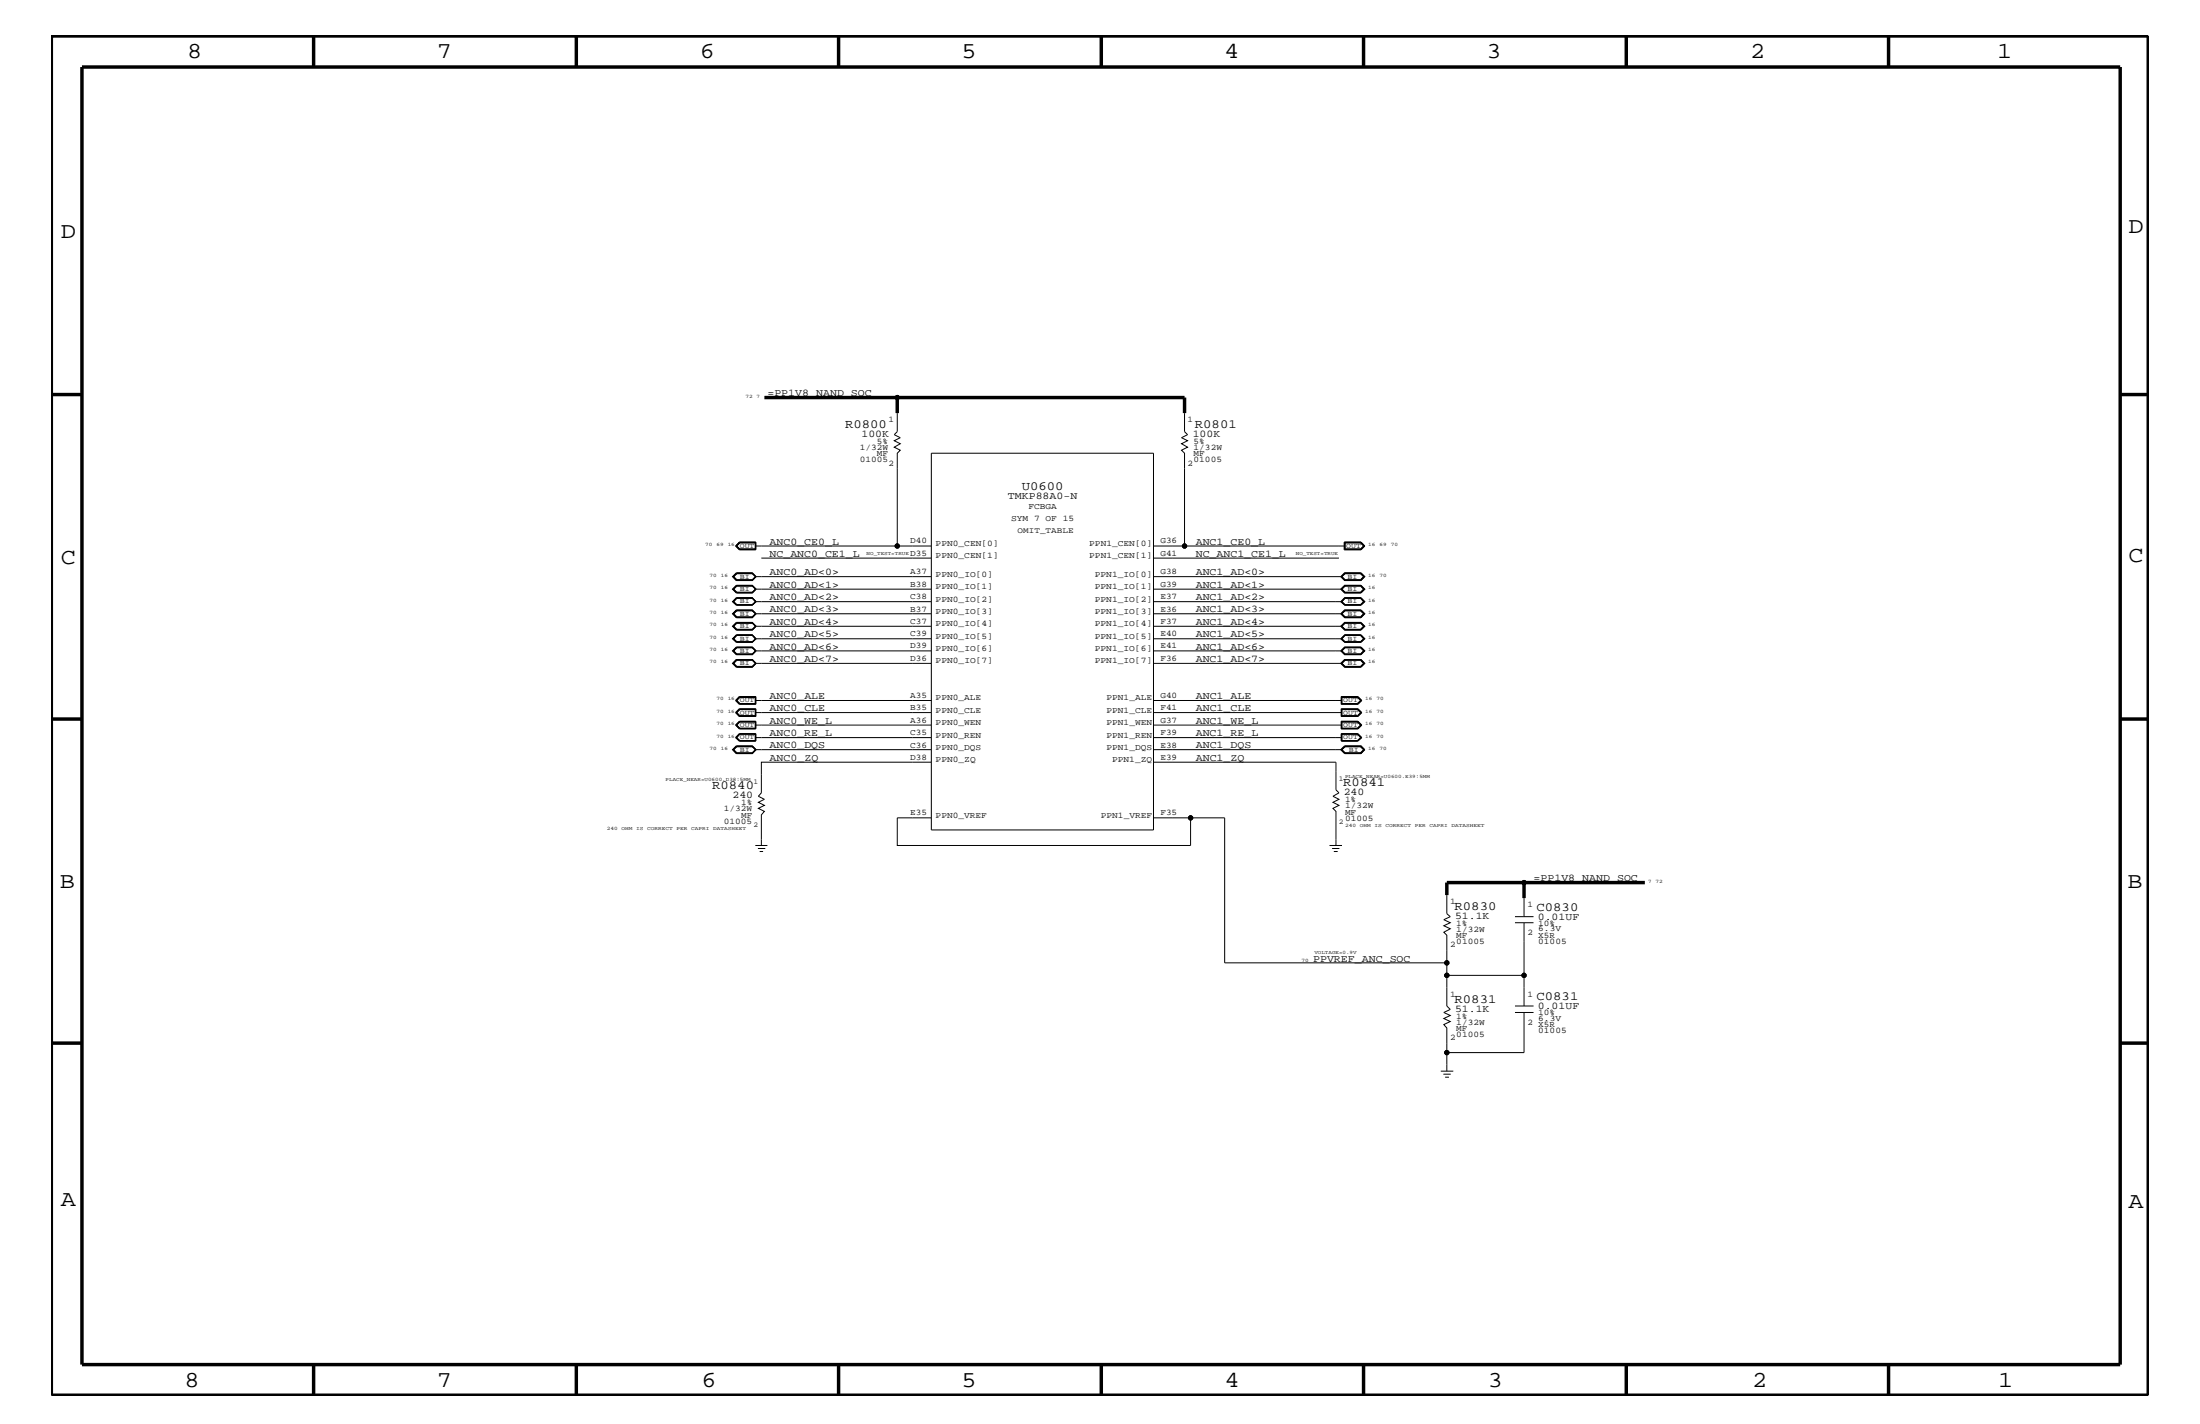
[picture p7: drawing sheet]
<svg xmlns="http://www.w3.org/2000/svg" width="432mm" height="279mm" viewBox="0 0 432 279" stroke-linecap="round" stroke-linejoin="round" font-family="sans-serif">
<g fill="none" stroke="#000" stroke-width=".2">
<path d="M176.1 81.1v3.6l-.6 .6 1.2 .6-1.2 .6 1.2 .6-1.2 .6 1.2 .6-.6 .6v18.2h6.7M182.8 88.9h43.6v73.9h-43.6zM232.5 81.1v3.6l.6 .6-1.2 .6 1.2 .6-1.2 .6 1.2 .6-1.2 .6 .6 .6v18.2h-6.1M143.8 115.6l.7-.8h3.2l.7 .8-.7 .8h-3.2zM143.9 115.6l.7-.7h3.1l.6 .7-.6 .7h-3.1zM144.4 107.1l.7-.7h3.2v1.5h-3.2zM144.5 112.4h3.2l.7 .7-.7 .8h-3.2l-.7-.8zM144.5 114.9h3.2l.6 .7-.6 .7h-3.2l-.7-.7zM144.5 117.3h3.2l.6 .8M144.5 117.3h3.2l.7 .8-.7 .6h-3.2M144.5 117.3l-.7 .8 .7 .6M144.5 119.7h3.2l.7 .7-.7 .8h-3.2l-.7-.8z"/>
<path d="M144.5 107.1l.7-.6h3.1v1.2h-3.1zM144.6 112.6h3.1l.6 .5h34.5M144.6 112.6l-.6 .5 .6 .6h3.1l.6-.6M144.6 112.6h3.1l.6 .5M144.6 112.6l-.7 .5 .7 .7h3.1l.6-.7M144.6 117.4h3.1l.6 .7h34.5M144.6 117.4h3.1l.6 .7M144.6 117.4l-.7 .7 .7 .5M144.6 117.4l-.6 .7 .6 .5M144.6 119.8h3.1l.6 .6h34.5M144.6 119.8l-.6 .6 .6 .6h3.1l.6-.6M144.6 119.8h3.1l.6 .6"/>
<path d="M144.6 119.8l-.7 .6 .7 .7h3.1l.6-.7M145.1 106.4l-.7 .7 .7 .7h3.2M148.3 106.5h-3.1l-.6 .6 .6 .6M148.3 115.6l-.6 .6h-3.1l-.6-.6 .6-.6h3.1l.6 .6h34.5M148.3 118.1l-.6 .5h-3.1M148.3 107.1h27.8M148.3 113.1l-.6-.6h-3.2l-.7 .6 .7 .8M148.3 113.1l-.6 .8h-3.2M148.3 118.1l-.6 .6h-3.2M149.4 109.5h33.4M226.4 115.6h37l.6-.6h3l.6 .6-.6 .6h-3l-.6-.6M226.4 109.5h36.4"/>
<path d="M232.5 107.1h31.5M263.1 115.6l.8-.8h3.2l.8 .8-.8 .8h-3.2zM263.2 113.1l.8-.6h3.1l.7 .6-.7 .8h-3.1zM263.2 115.6l.8-.7h3.1l.7 .7-.7 .7h-3.1zM263.3 113.1l.7-.5h3l.7 .5-.7 .7h-3zM263.3 115.6l.7-.7h3l.7 .7-.7 .7h-3zM263.4 118.1l.6 .5h3M263.8 106.4h3.3l.8 .7-.8 .8h-3.3zM263.9 112.4h3.2l.8 .7-.8 .8h-3.2l-.8-.8zM263.9 119.7h3.2l.8 .7-.8 .8h-3.2l-.8-.8zM263.9 106.4v1.4h3.2l.7-.7-.7-.7M264 106.5h3l.7 .6-.7 .6h-3z"/>
<path d="M264 106.5h3l.6 .6-.6 .6M267 112.6h-3l-.6 .5h-37M267 112.6l.6 .5-.6 .6h-3l-.6-.6M267 117.4h-3l-.6 .7h-37M267 117.4h-3l-.7 .7 .7 .5h3M267 117.4l.7 .7-.7 .5M267 117.4l.6 .7-.6 .5M267 119.8h-3l-.6 .6h-37M267 119.8l.6 .6-.6 .6h-3l-.6-.6M267.1 117.3h-3.1l-.8 .8 .8 .6h3.1M267.1 117.3h-3.2l-.8 .8 .8 .6h3.2M267.1 117.3l.8 .8-.8 .6"/>
<path d="M267.1 117.3l.7 .8-.7 .6M143.9 122.9l.7-.7h3.1l.6 .7-.6 .7h-3.1zM143.9 127.7l.7-.7h3.1l.6 .7-.6 .7h-3.1zM143.9 130.2l.7-.7h3.1l.6 .7-.6 .6h-3.1zM144.4 139.8l.7-.7h3.2v1.5h-3.2zM144.5 122.2h3.2l.6 .7-.6 .7h-3.2l-.7-.7zM144.5 122.1h3.2l.7 .8-.7 .7h-3.2l-.7-.7zM144.5 124.6h3.2l.6 .7M144.5 124.6h3.2l.7 .7-.7 .7h-3.2M144.5 124.6l-.7 .7 .7 .7M144.5 127h3.2l.6 .7-.6 .7h-3.2l-.7-.7zM144.5 126.9h3.2l.7 .8-.7 .8h-3.2l-.7-.8z"/>
<path d="M144.5 129.4h3.2l.6 .8M144.5 129.4l-.7 .8 .7 .6h3.2l.6-.6M144.5 129.4h3.2l.7 .8-.7 .7h-3.2l-.7-.7zM144.5 137.4l.7-.6h3.1v1.2h-3.1zM144.5 139.8l.7-.6h3.1v1.3h-3.1zM144.6 124.7h3.1l.6 .6h34.5M144.6 124.7h3.1l.6 .6M144.6 124.7l-.7 .6 .7 .6M144.6 124.7l-.6 .6 .6 .6M145.1 136.7h3.2v1.5h-3.2l-.7-.8zM145.1 136.7l-.7 .7 .7 .7h3.2M145.2 139.2l-.6 .6 .6 .6h3.1"/>
<path d="M148.3 122.9l-.6 .6h-3.1l-.6-.6 .6-.6h3.1l.6 .6h34.5M148.3 125.3l-.6 .6h-3.1M148.3 127.7l-.6 .6h-3.1l-.6-.6 .6-.6h3.1l.6 .6h34.5M148.3 130.2l-.6 .6h-3.1l-.6-.6 .6-.6h3.1l.6 .6h34.5M148.3 136.8h-3.1l-.6 .6 .6 .6M148.3 137.4h34.5M148.3 139.8h34.5M148.3 120.4l-.6-.7h-3.2l-.7 .7 .7 .8M148.3 120.4l-.6 .8h-3.2M148.3 125.3l-.6 .7h-3.2M148.3 139.1h-3.2l-.7 .7 .7 .8M226.4 122.9h37l.6-.6h3l.6 .6-.6 .6h-3l-.6-.6"/>
<path d="M226.4 127.7h37l.6-.6h3l.6 .6-.6 .6h-3l-.6-.6M226.4 130.2h37l.6-.6h3l.6 .6-.6 .6h-3l-.6-.6M226.4 137.4h37M226.4 139.8h37M263.2 120.4l.8-.7h3.1l.7 .7-.7 .8h-3.1zM263.2 122.9l.8-.7h3.1l.7 .7-.7 .7h-3.1zM263.2 127.7l.8-.7h3.1l.7 .7-.7 .7h-3.1zM263.2 130.2l.8-.8h3.1l.7 .8-.7 .6h-3.1zM263.2 136.7h3.3l.8 .7-.8 .8h-3.3zM263.2 139.1h3.3l.8 .7-.8 .8h-3.3zM263.3 120.4l.7-.6h3l.7 .6-.7 .7h-3zM263.3 122.9l.7-.7h3l.7 .7-.7 .7h-3z"/>
<path d="M263.3 127.7l.7-.7h3l.7 .7-.7 .7h-3zM263.3 130.2l.7-.7h3l.7 .7-.7 .6h-3zM263.3 136.7v1.4h3.1l.8-.7-.8-.7M263.3 138h3.1M263.3 136.8h3.1l.7 .6-.7 .6M263.3 139.2h3.1M263.4 125.3l.6 .6h3M263.4 138v-1.2h3l.6 .6-.6 .6M263.4 139.2v1.2h3l.6-.6-.6-.6M263.9 122.1h3.2l.8 .8-.8 .7h-3.2l-.8-.7zM263.9 126.9h3.2l.8 .8-.8 .8h-3.2l-.8-.8zM263.9 129.4h3.2l.8 .8-.8 .7h-3.2l-.8-.7z"/>
<path d="M266.4 139.2l.7 .6-.7 .7h-3.1M267 124.7h-3l-.6 .6h-37M267 124.7h-3l-.7 .6 .7 .6h3M267 124.7l.7 .6-.7 .6M267 124.7l.6 .6-.6 .6M267.1 124.6h-3.1l-.8 .7 .8 .7h3.1M267.1 124.6h-3.2l-.8 .7 .8 .7h3.2M267.1 124.6l.8 .7-.8 .7M267.1 124.6l.7 .7-.7 .7M144.4 142.3l.7-.8h3.2v1.5h-3.2zM144.5 146.3h3.2l.7 .8-.7 .8h-3.2l-.7-.8zM144.6 146.5h3.1l.6 .6h34.5"/>
<path d="M144.6 146.5l-.6 .6 .6 .6h3.1l.6-.6M144.6 146.5h3.1l.6 .6M144.6 146.5l-.7 .6 .7 .7h3.1l.6-.7M145.1 144h3.2v1.4h-3.2M145.1 144l-.7 .7 .7 .7M145.2 144l-.6 .7 .6 .6M145.2 144h3.1v1.3h-3.1M145.2 144l-.7 .7 .7 .6M145.2 141.6l-.7 .7 .7 .6M148.3 141.7h-3.1l-.6 .6 .6 .6h3.1M148.3 141.6v1.3M148.3 144.7h34.5"/>
<path d="M148.3 142.3h34.5M148.3 147.1l-.6-.7h-3.2l-.7 .7 .7 .8M148.3 147.1l-.6 .8h-3.2M148.3 141.6h-3.2l-.7 .7 .7 .6h3.2M182.8 149.5h-33.4v6.1l-.6 .6 1.2 .6-1.2 .6 1.2 .6-1.2 .6 1.2 .6-.6 .7v6M226.4 149.5h35.8v5.5l.6 .6-1.2 .6 1.2 .6-1.2 .6 1.2 .6-1.2 .6 .6 .6v6.7M226.4 144.7h37M226.4 142.3h37M226.4 147.1h37M263.2 147.1l.8-.7h3.1l.7 .7-.7 .8h-3.1zM263.2 144h3.3l.8 .7-.8 .7h-3.3zM263.2 141.5h3.3l.8 .8-.8 .7h-3.3z"/>
<path d="M263.3 147.1l.7-.6h3l.7 .6-.7 .7h-3zM263.3 145.3h3.1M263.3 144h3.1M263.3 140.6v-1.5h3.1l.8 .7-.8 .8M263.3 144v1.4M263.4 147.1l.6-.6h3l.6 .6-.6 .6h-3zM263.4 141.7h3l.6 .6-.6 .6h-3zM263.4 144v1.3M263.9 146.3h3.2l.8 .8-.8 .8h-3.2l-.8-.8zM266.4 141.6h-3.1v1.3h3.1M266.4 141.6l.8 .7-.8 .6M266.4 141.6l.7 .7-.7 .6"/>
<path d="M266.4 144l.8 .7-.8 .7M266.4 144l.7 .7-.7 .6M266.4 144l.6 .7-.6 .6M148.3 165.9h2.3M148.8 166.5h1.4M149.1 167.1h.7M182.8 160.5h-6.7v5.4h57.6v-5.4h-7.3M233.7 160.5h6.7v28.4h43.6M260.9 165.9h2.5M261.5 166.5h1.4M261.8 167.1h.8M284 175.6v3.7l.6 .6-1.2 .6 1.2 .5-1.2 .6 1.2 .6-1.2 .7 .6 .6v7.9"/>
<path d="M297.3 179.9h3.7M299.1 176.2v3.7M297.3 181h3.7M297.3 198.7h3.7M297.3 197.4h3.7M299.1 191.4h-15.1v6l.6 .7-1.2 .6 1.2 .5-1.2 .6 1.2 .6-1.2 .6 .6 .7v8.5M299.1 181v16.4M299.1 198.7v7.8h-15.1M282.8 210.2h2.4M283.3 210.8h1.4M283.6 211.4h.8"/>
<circle cx="176.1" cy="78" r=".42"/>
<circle cx="176.1" cy="107.1" r=".42"/>
<circle cx="232.5" cy="107.1" r=".42"/>
<circle cx="233.7" cy="160.5" r=".42"/>
<circle cx="299.1" cy="173.2" r=".42"/>
<circle cx="284" cy="188.9" r=".42"/>
<circle cx="284" cy="191.4" r=".42"/>
<circle cx="299.1" cy="191.4" r=".42"/>
<circle cx="284" cy="206.5" r=".42"/>
</g>
<g fill="none" stroke="#000" stroke-width=".68" stroke-linecap="butt">
<path d="M10.1 7.1h411.5v266.7h-411.5zM16.1 13.2h400v254.5h-400zM61.6 7.1v6.1M113.1 7.1v6.1M164.6 7.1v6.1M216.2 7.1v6.1M267.6 7.1v6.1M319.2 7.1v6.1M370.7 7.1v6.1M10.1 77.4h6M150 78h26.1M416.1 77.4h5.5"/>
<path d="M176.1 81.1v-3.1h56.4v3.1M10.1 141.1h6M416.1 141.1h5.5M299.1 173.2h-15.1v2.4M322.8 173.2h-23.7v3M10.1 204.7h6M416.1 204.7h5.5M61.6 267.7v6.1M113.1 267.7v6.1M164.6 267.7v6.1M216.2 268v5.8M267.6 267.7v6.1"/>
<path d="M319.2 267.7v6.1M370.7 267.7v6.1"/>
</g>
<g fill="#000">
<circle cx="176.1" cy="78" r=".42"/>
<circle cx="176.1" cy="107.1" r=".42"/>
<circle cx="232.5" cy="107.1" r=".42"/>
<circle cx="233.7" cy="160.5" r=".42"/>
<circle cx="299.1" cy="173.2" r=".42"/>
<circle cx="284" cy="188.9" r=".42"/>
<circle cx="284" cy="191.4" r=".42"/>
<circle cx="299.1" cy="191.4" r=".42"/>
<circle cx="284" cy="206.5" r=".42"/>
</g>
<g font-size="4.5">
<text x="36.7" y="11.5">8</text>
<text x="85.8" y="11.5">7</text>
<text x="137.3" y="11.5">6</text>
<text x="188.7" y="11.5">5</text>
<text x="240.3" y="11.5">4</text>
<text x="291.8" y="11.5">3</text>
<text x="343.5" y="11.5">2</text>
<text x="392" y="11.5">1</text>
<text x="11.9" y="46.8">D</text>
<text x="417.7" y="45.7">D</text>
<text x="11.9" y="110.6">C</text>
<text x="417.7" y="110.3">C</text>
<text x="11.8" y="174.3">B</text>
<text x="417.6" y="174.2">B</text>
<text x="11.9" y="236.7">A</text>
<text x="417.7" y="237.1">A</text>
<text x="36.2" y="272.1">8</text>
<text x="85.8" y="272.1">7</text>
<text x="137.7" y="272.1">6</text>
<text x="188.7" y="272.1">5</text>
<text x="240.4" y="272.1">4</text>
<text x="292" y="272.1">3</text>
<text x="343.9" y="272.1">2</text>
<text x="392.2" y="272.1">1</text>
</g>
<g font-size="2.5">
<text x="165.9" y="83.9">R0800</text>
<text x="234.5" y="83.9">R0801</text>
<text x="200.5" y="96.2">U0600</text>
<text x="139.8" y="154.9">R0840</text>
<text x="263.7" y="154.3">R0841</text>
<text x="285.5" y="178.5">R0830</text>
<text x="301.6" y="178.7">C0830</text>
<text x="285.5" y="196.7">R0831</text>
<text x="301.6" y="196.2">C0831</text>
</g>
<g font-size="2">
<text x="150.6" y="77.8">=PP1V8_NAND_SOC</text>
<text x="169.1" y="85.8">100K</text>
<text x="234.1" y="85.8">100K</text>
<text x="197.8" y="98">TMKP88A0-N</text>
<text x="151" y="106.9">ANC0_CE0_L</text>
<text x="234.7" y="106.9">ANC1_CE0_L</text>
<text x="151" y="112.9">ANC0_AD&lt;0&gt;</text>
<text x="151" y="109.3">NC_ANC0_CE1_L</text>
<text x="234.7" y="112.9">ANC1_AD&lt;0&gt;</text>
<text x="234.7" y="109.3">NC_ANC1_CE1_L</text>
<text x="151" y="117.8">ANC0_AD&lt;2&gt;</text>
<text x="151" y="115.3">ANC0_AD&lt;1&gt;</text>
<text x="234.7" y="117.8">ANC1_AD&lt;2&gt;</text>
<text x="234.7" y="115.3">ANC1_AD&lt;1&gt;</text>
<text x="151" y="125.1">ANC0_AD&lt;5&gt;</text>
<text x="151" y="122.6">ANC0_AD&lt;4&gt;</text>
<text x="151" y="120.2">ANC0_AD&lt;3&gt;</text>
<text x="234.7" y="125.1">ANC1_AD&lt;5&gt;</text>
<text x="234.7" y="122.6">ANC1_AD&lt;4&gt;</text>
<text x="234.7" y="120.2">ANC1_AD&lt;3&gt;</text>
<text x="151" y="129.9">ANC0_AD&lt;7&gt;</text>
<text x="151" y="127.5">ANC0_AD&lt;6&gt;</text>
<text x="234.7" y="129.9">ANC1_AD&lt;7&gt;</text>
<text x="234.7" y="127.5">ANC1_AD&lt;6&gt;</text>
<text x="151" y="137.2">ANC0_ALE</text>
<text x="234.7" y="137.2">ANC1_ALE</text>
<text x="151" y="139.6">ANC0_CLE</text>
<text x="151" y="142">ANC0_WE_L</text>
<text x="234.7" y="142">ANC1_WE_L</text>
<text x="234.7" y="139.6">ANC1_CLE</text>
<text x="151" y="149.3">ANC0_ZQ</text>
<text x="151" y="146.8">ANC0_DQS</text>
<text x="151" y="144.5">ANC0_RE_L</text>
<text x="234.7" y="144.5">ANC1_RE_L</text>
<text x="234.7" y="146.8">ANC1_DQS</text>
<text x="234.7" y="149.3">ANC1_ZQ</text>
<text x="143.8" y="156.7">240</text>
<text x="263.7" y="156.1">240</text>
<text x="301" y="172.9">=PP1V8_NAND_SOC</text>
<text x="285.6" y="180.4">51.1K</text>
<text x="301.8" y="180.5">0.01UF</text>
<text x="257.7" y="188.7">PPVREF_ANC_SOC</text>
<text x="285.6" y="198.5">51.1K</text>
<text x="301.8" y="198.1">0.01UF</text>
</g>
<g font-size="1.7">
<text x="174.4" y="82.8">1</text>
<text x="233.1" y="82.8">1</text>
<text x="168.7" y="88.3">1/32W</text>
<text x="172.1" y="89.5">MF</text>
<text x="172.1" y="87.1">5%</text>
<text x="234.3" y="88.3">1/32W</text>
<text x="234.3" y="89.5">MF</text>
<text x="234.3" y="87.1">5%</text>
<text x="168.7" y="90.7">01005</text>
<text x="174.4" y="91.4">2</text>
<text x="233.1" y="91.4">2</text>
<text x="234.3" y="90.7">01005</text>
<text x="201.8" y="99.9">FCBGA</text>
<text x="178.6" y="106.6">D40</text>
<text x="183.6" y="107.1">PPN0_CEN[0]</text>
<text x="198.5" y="102.2">SYM 7 OF 15</text>
<text x="213.8" y="107.1">PPN1_CEN[0]</text>
<text x="227.8" y="106.6">G36</text>
<text x="178.6" y="109.1">D35</text>
<text x="178.6" y="112.7">A37</text>
<text x="183.6" y="113.1">PPN0_IO[0]</text>
<text x="183.6" y="109.5">PPN0_CEN[1]</text>
<text x="213.8" y="109.5">PPN1_CEN[1]</text>
<text x="214.9" y="113.1">PPN1_IO[0]</text>
<text x="227.8" y="109.1">G41</text>
<text x="227.8" y="112.7">G38</text>
<text x="178.6" y="115.1">B38</text>
<text x="178.6" y="117.5">C38</text>
<text x="183.6" y="118.1">PPN0_IO[2]</text>
<text x="183.6" y="115.6">PPN0_IO[1]</text>
<text x="214.9" y="115.6">PPN1_IO[1]</text>
<text x="214.9" y="118.1">PPN1_IO[2]</text>
<text x="227.8" y="115.1">G39</text>
<text x="227.8" y="117.5">E37</text>
<text x="178.6" y="120">B37</text>
<text x="178.6" y="122.4">C37</text>
<text x="178.6" y="124.8">C39</text>
<text x="183.6" y="120.4">PPN0_IO[3]</text>
<text x="183.6" y="122.9">PPN0_IO[4]</text>
<text x="183.6" y="125.3">PPN0_IO[5]</text>
<text x="214.9" y="120.4">PPN1_IO[3]</text>
<text x="214.9" y="122.9">PPN1_IO[4]</text>
<text x="214.9" y="125.3">PPN1_IO[5]</text>
<text x="227.8" y="120">E36</text>
<text x="227.8" y="122.4">F37</text>
<text x="227.8" y="124.8">E40</text>
<text x="178.6" y="127.2">D39</text>
<text x="178.6" y="129.7">D36</text>
<text x="183.6" y="127.7">PPN0_IO[6]</text>
<text x="183.6" y="130.2">PPN0_IO[7]</text>
<text x="214.9" y="127.7">PPN1_IO[6]</text>
<text x="214.9" y="130.2">PPN1_IO[7]</text>
<text x="227.8" y="127.2">E41</text>
<text x="227.8" y="129.7">F36</text>
<text x="178.6" y="136.9">A35</text>
<text x="183.6" y="137.4">PPN0_ALE</text>
<text x="217.2" y="137.4">PPN1_ALE</text>
<text x="227.8" y="136.9">G40</text>
<text x="178.6" y="139.4">B35</text>
<text x="178.6" y="141.8">A36</text>
<text x="183.6" y="142.3">PPN0_WEN</text>
<text x="183.6" y="139.8">PPN0_CLE</text>
<text x="217.2" y="142.3">PPN1_WEN</text>
<text x="217.2" y="139.8">PPN1_CLE</text>
<text x="227.8" y="139.4">F41</text>
<text x="227.8" y="141.8">G37</text>
<text x="178.6" y="146.7">C36</text>
<text x="178.6" y="144.2">C35</text>
<text x="178.6" y="149">D38</text>
<text x="183.6" y="149.5">PPN0_ZQ</text>
<text x="183.6" y="144.7">PPN0_REN</text>
<text x="183.6" y="147.1">PPN0_DQS</text>
<text x="217.2" y="147.1">PPN1_DQS</text>
<text x="217.2" y="144.7">PPN1_REN</text>
<text x="218.3" y="149.5">PPN1_ZQ</text>
<text x="227.8" y="146.7">E38</text>
<text x="227.8" y="144.2">F39</text>
<text x="227.8" y="149">E39</text>
<text x="142.1" y="159.2">1/32W</text>
<text x="142.1" y="161.7">01005</text>
<text x="145.5" y="160.5">MF</text>
<text x="145.5" y="158">1%</text>
<text x="178.6" y="160">E35</text>
<text x="183.6" y="160.5">PPN0_VREF</text>
<text x="216.1" y="160.5">PPN1_VREF</text>
<text x="227.8" y="160">F35</text>
<text x="264" y="158.6">1/32W</text>
<text x="264" y="161.1">01005</text>
<text x="264" y="159.9">MF</text>
<text x="264" y="157.4">1%</text>
<text x="284.6" y="177.4">1</text>
<text x="299.8" y="178">1</text>
<text x="284.6" y="185.9">2</text>
<text x="285.8" y="185.3">01005</text>
<text x="285.8" y="182.9">1/32W</text>
<text x="285.8" y="184.1">MF</text>
<text x="285.8" y="181.6">1%</text>
<text x="299.8" y="183.5">2</text>
<text x="301.9" y="184">X5R</text>
<text x="301.9" y="181.6">10%</text>
<text x="301.9" y="185.2">01005</text>
<text x="301.9" y="182.7">6.3V</text>
<text x="284.6" y="195.6">1</text>
<text x="299.8" y="195.6">1</text>
<text x="285.8" y="201">1/32W</text>
<text x="285.8" y="203.5">01005</text>
<text x="285.8" y="199.8">1%</text>
<text x="285.8" y="202.3">MF</text>
<text x="299.8" y="201">2</text>
<text x="301.9" y="201.5">X5R</text>
<text x="301.9" y="199.2">10%</text>
<text x="301.9" y="202.7">01005</text>
<text x="301.9" y="200.3">6.3V</text>
<text x="284.6" y="204.1">2</text>
</g>
<text font-size="1.6" x="199.7" y="104.7">OMIT_TABLE</text>
<g font-size="1.4">
<text x="145.2" y="107.5">OUT</text>
<text x="264.2" y="107.5">OUT</text>
<text x="145.2" y="113.6">BI</text>
<text x="264.5" y="113.6">BI</text>
<text x="145.2" y="115.9">BI</text>
<text x="145.2" y="118.4">BI</text>
<text x="264.5" y="115.9">BI</text>
<text x="264.5" y="118.4">BI</text>
<text x="145.2" y="120.8">BI</text>
<text x="145.2" y="123.2">BI</text>
<text x="145.2" y="125.7">BI</text>
<text x="264.5" y="120.8">BI</text>
<text x="264.5" y="123.2">BI</text>
<text x="264.5" y="125.7">BI</text>
<text x="145.2" y="128">BI</text>
<text x="145.2" y="130.5">BI</text>
<text x="264.5" y="128">BI</text>
<text x="264.5" y="130.5">BI</text>
<text x="145.2" y="137.8">OUT</text>
<text x="263.7" y="137.8">OUT</text>
<text x="145.2" y="142.6">OUT</text>
<text x="145.2" y="140.2">OUT</text>
<text x="263.7" y="140.2">OUT</text>
<text x="263.7" y="142.6">OUT</text>
<text x="145.2" y="147.5">BI</text>
<text x="145.2" y="145.1">OUT</text>
<text x="263.7" y="145.1">OUT</text>
<text x="264.8" y="147.5">BI</text>
<text x="147.9" y="153.8">1</text>
<text x="262.8" y="153.2">1</text>
<text x="262.8" y="161.7">2</text>
<text x="147.9" y="162.2">2</text>
</g>
<g font-size="1">
<text x="146.3" y="78">72</text>
<text x="148.5" y="78">7</text>
<text x="138.4" y="107.1">70</text>
<text x="140.6" y="107.1">69</text>
<text x="142.8" y="107.1">16</text>
<text x="268.6" y="107.1">16</text>
<text x="270.8" y="107.1">69</text>
<text x="273" y="107.1">70</text>
<text x="139.3" y="113.1">70</text>
<text x="141.5" y="113.1">16</text>
<text x="170.1" y="108.9">NO_TEST=TRUE</text>
<text x="254.3" y="108.9">NO_TEST=TRUE</text>
<text x="268.6" y="113.1">16</text>
<text x="270.8" y="113.1">70</text>
<text x="139.3" y="115.6">70</text>
<text x="139.3" y="118.1">70</text>
<text x="141.5" y="115.6">16</text>
<text x="141.5" y="118.1">16</text>
<text x="268.6" y="115.6">16</text>
<text x="268.6" y="118.1">16</text>
<text x="139.3" y="120.4">70</text>
<text x="139.3" y="122.9">70</text>
<text x="139.3" y="125.3">70</text>
<text x="141.5" y="120.4">16</text>
<text x="141.5" y="122.9">16</text>
<text x="141.5" y="125.3">16</text>
<text x="268.6" y="120.4">16</text>
<text x="268.6" y="122.9">16</text>
<text x="268.6" y="125.3">16</text>
<text x="139.3" y="127.7">70</text>
<text x="139.3" y="130.2">70</text>
<text x="141.5" y="127.7">16</text>
<text x="141.5" y="130.2">16</text>
<text x="268.6" y="127.7">16</text>
<text x="268.6" y="130.2">16</text>
<text x="140.6" y="137.4">70</text>
<text x="142.8" y="137.4">16</text>
<text x="268" y="137.4">16</text>
<text x="270.2" y="137.4">70</text>
<text x="140.6" y="142.3">70</text>
<text x="140.6" y="139.8">70</text>
<text x="142.8" y="142.3">16</text>
<text x="142.8" y="139.8">16</text>
<text x="268" y="139.8">16</text>
<text x="268" y="142.3">16</text>
<text x="270.2" y="139.8">70</text>
<text x="270.2" y="142.3">70</text>
<text x="139.3" y="147.1">70</text>
<text x="140.6" y="144.7">70</text>
<text x="141.5" y="147.1">16</text>
<text x="142.8" y="144.7">16</text>
<text x="268" y="144.7">16</text>
<text x="268.6" y="147.1">16</text>
<text x="270.2" y="144.7">70</text>
<text x="270.8" y="147.1">70</text>
<text x="130.6" y="153.2">PLACE_NEAR=U0600.D38:5MM</text>
<text x="264" y="152.6">PLACE_NEAR=U0600.E39:5MM</text>
<text x="119.1" y="162.8">240</text>
<text x="122" y="162.8">OHM</text>
<text x="124.9" y="162.8">IS</text>
<text x="127" y="162.8">CORRECT</text>
<text x="132.8" y="162.8">PER</text>
<text x="135.7" y="162.8">CAPRI</text>
<text x="140" y="162.8">DATASHEET</text>
<text x="264" y="162.2">240</text>
<text x="266.9" y="162.2">OHM</text>
<text x="269.7" y="162.2">IS</text>
<text x="271.9" y="162.2">CORRECT</text>
<text x="277.7" y="162.2">PER</text>
<text x="280.5" y="162.2">CAPRI</text>
<text x="284.9" y="162.2">DATASHEET</text>
<text x="323.5" y="173.2">7</text>
<text x="325" y="173.2">72</text>
<text x="255.4" y="188.7">70</text>
<text x="258" y="187.1">VOLTAGE=0.9V</text>
</g>
</svg>
